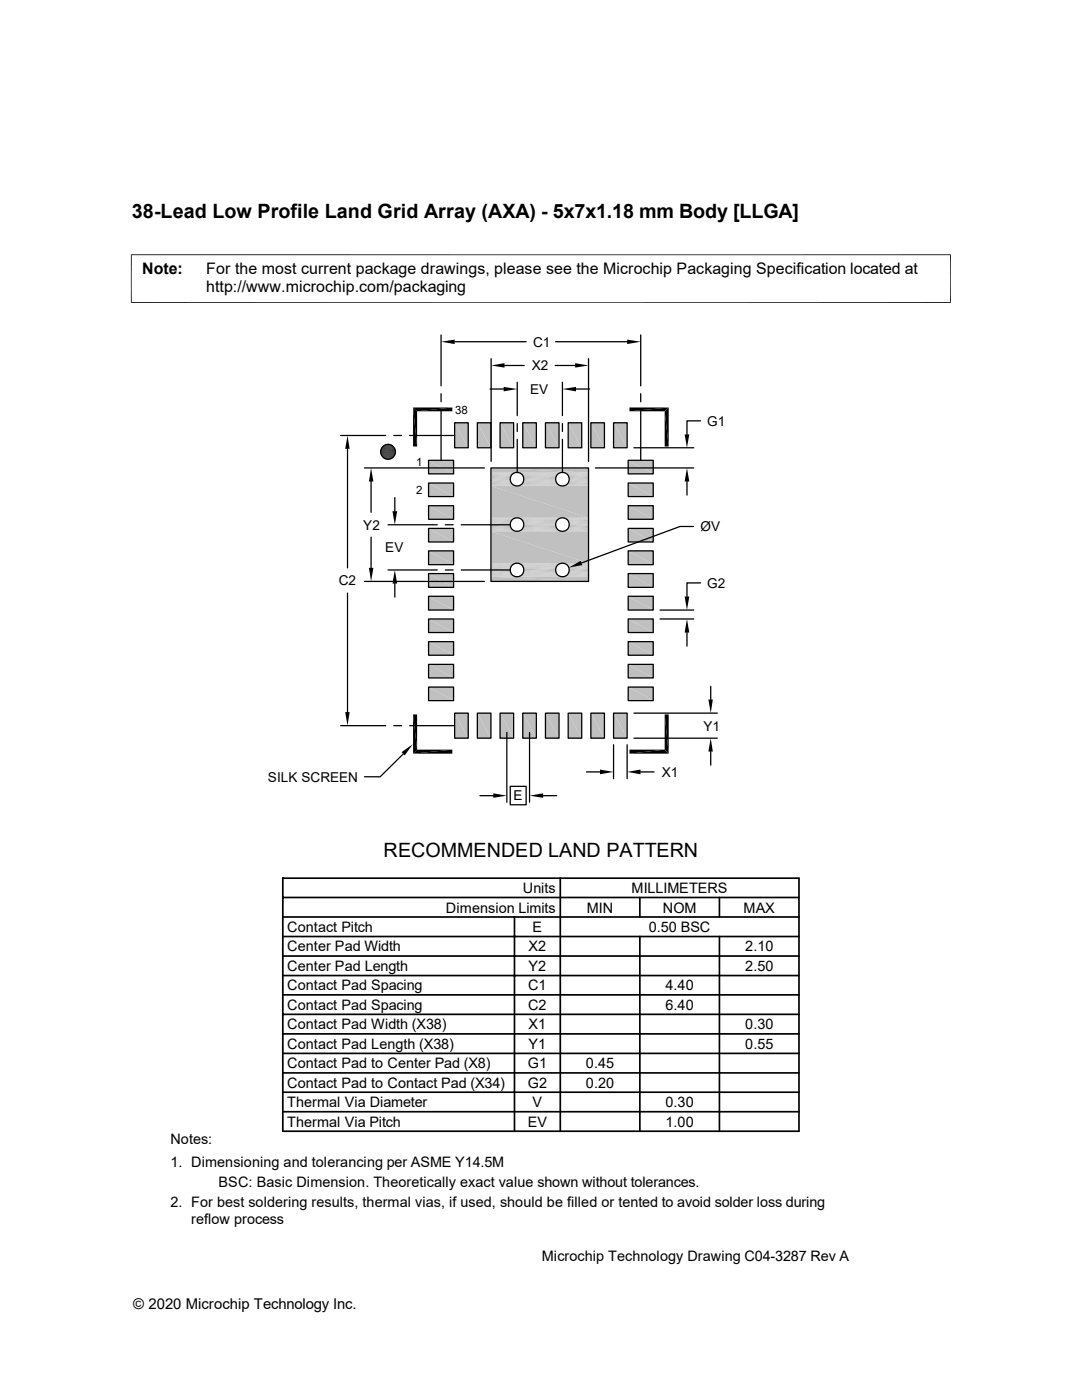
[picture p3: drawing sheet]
<svg xmlns="http://www.w3.org/2000/svg" width="216mm" height="279mm" viewBox="0 0 216 279" stroke-linecap="round" stroke-linejoin="round" font-family="sans-serif">
<g fill="#c0c0c0">
<path d="M122.4 84.4l2.7 5h-2.7z"/>
<path d="M122.4 84.4h2.7v5z"/>
<path d="M117.9 84.4l2.7 5h-2.7z"/>
<path d="M117.9 84.4h2.7v5z"/>
<path d="M113.4 84.4l2.7 5h-2.7z"/>
<path d="M113.4 84.4h2.7v5z"/>
<path d="M108.8 84.4l2.7 5h-2.7z"/>
<path d="M108.8 84.4h2.7v5z"/>
<path d="M104.3 84.4l2.7 5h-2.7z"/>
<path d="M104.3 84.4h2.7v5z"/>
<path d="M99.8 84.4l2.7 5h-2.7z"/>
<path d="M99.8 84.4h2.7v5z"/>
<path d="M95.2 84.4l2.8 5h-2.8z"/>
<path d="M95.2 84.4h2.8v5z"/>
<path d="M90.7 84.4l2.7 5h-2.7z"/>
<path d="M90.7 84.4h2.7v5z"/>
<path d="M125.3 91.9l5 2.7h-5z"/>
<path d="M125.3 91.9h5v2.7z"/>
<path d="M85.5 91.9l5 2.7h-5z"/>
<path d="M85.5 91.9h5v2.7z"/>
<path d="M125.3 96.4l5 2.7h-5z"/>
<path d="M125.3 96.4h5v2.7z"/>
<path d="M85.5 96.4l5 2.7h-5z"/>
<path d="M85.5 96.4h5v2.7z"/>
<path d="M125.3 100.9l5 2.7h-5z"/>
<path d="M125.3 100.9h5v2.7z"/>
<path d="M85.5 100.9l5 2.7h-5z"/>
<path d="M85.5 100.9h5v2.7z"/>
<path d="M125.3 105.5l5 2.7h-5z"/>
<path d="M125.3 105.5h5v2.7z"/>
<path d="M85.5 105.5l5 2.7h-5z"/>
<path d="M85.5 105.5h5v2.7z"/>
<path d="M125.3 109.9l5 2.8h-5z"/>
<path d="M125.3 109.9h5v2.8z"/>
<path d="M85.5 109.9l5 2.8h-5z"/>
<path d="M85.5 109.9h5v2.8z"/>
<path d="M125.3 114.5l5 2.7h-5z"/>
<path d="M125.3 114.5h5v2.7z"/>
<path d="M85.5 114.5l5 2.7h-5z"/>
<path d="M85.5 114.5h5v2.7z"/>
<path d="M125.3 119l5 2.8h-5z"/>
<path d="M125.3 119h5v2.8z"/>
<path d="M85.5 119l5 2.8h-5z"/>
<path d="M85.5 119h5v2.8z"/>
<path d="M125.3 123.5l5 2.7h-5z"/>
<path d="M125.3 123.5h5v2.7z"/>
<path d="M85.5 123.5l5 2.7h-5z"/>
<path d="M85.5 123.5h5v2.7z"/>
<path d="M125.3 128.1l5 2.7h-5z"/>
<path d="M125.3 128.1h5v2.7z"/>
<path d="M85.5 128.1l5 2.7h-5z"/>
<path d="M85.5 128.1h5v2.7z"/>
<path d="M125.3 132.6l5 2.7h-5z"/>
<path d="M125.3 132.6h5v2.7z"/>
<path d="M85.5 132.6l5 2.7h-5z"/>
<path d="M85.5 132.6h5v2.7z"/>
<path d="M125.3 137.1l5 2.7h-5z"/>
<path d="M125.3 137.1h5v2.7z"/>
<path d="M85.5 137.1l5 2.7h-5z"/>
<path d="M85.5 137.1h5v2.7z"/>
<path d="M122.4 142.3l2.7 5h-2.7z"/>
<path d="M122.4 142.3h2.7v5z"/>
<path d="M117.9 142.3l2.7 5h-2.7z"/>
<path d="M117.9 142.3h2.7v5z"/>
<path d="M113.4 142.3l2.7 5h-2.7z"/>
<path d="M113.4 142.3h2.7v5z"/>
<path d="M108.8 142.3l2.7 5h-2.7z"/>
<path d="M108.8 142.3h2.7v5z"/>
<path d="M104.3 142.3l2.7 5h-2.7z"/>
<path d="M104.3 142.3h2.7v5z"/>
<path d="M99.8 142.3l2.7 5h-2.7z"/>
<path d="M99.8 142.3h2.7v5z"/>
<path d="M95.2 142.3l2.8 5h-2.8z"/>
<path d="M95.2 142.3h2.8v5z"/>
<path d="M90.7 142.3l2.7 5h-2.7z"/>
<path d="M90.7 142.3h2.7v5z"/>
<path d="M98 93.4l19.4 .9h-19.4z"/>
<path d="M98 93.4h19.4v.9z"/>
</g>
<g fill="none" stroke="#c0c0c0" stroke-width=".2">
<path d="M98 94.3h5.1M98 94.4h4.8M98 94.5h4.6M98 94.7h4.4M98 96.6h4.4M98 96.8h4.6M98 96.9h4.8M98 97h5.1M103.3 94.3h8.8M103.3 97h8.8M103.5 94.4h8.4M103.5 96.9h8.4"/>
<path d="M103.8 94.5h7.8M103.8 96.8h7.8M104 94.7h7.4M104 96.6h7.4M112.4 94.3h5M112.4 97h5M112.6 94.4h4.8M112.6 96.9h4.8M112.9 94.5h4.5M112.9 96.8h4.5M113.1 94.7h4.3M113.1 96.6h4.3"/>
</g>
<g fill="none" stroke="#c0c0c0" stroke-width=".21">
<path d="M98 94.8h4.2M98 95.1h4M98 95.5h3.9M98 96.2h4M98 96.5h4.2M104.2 94.8h7.1M104.2 96.5h7.1M104.4 95.1h6.7M104.4 96.2h6.7M104.5 95.5h6.4M113.2 94.8h4.2M113.2 96.5h4.2"/>
<path d="M113.4 95.1h4M113.4 96.2h4M113.6 95.5h3.8"/>
</g>
<path d="M98 95.3h3.9M98 95.8h3.9M98 96h3.9M104.4 95.3h6.6M104.4 96h6.6M104.5 95.8h6.4M113.5 95.3h3.9M113.5 96h3.9M113.6 95.8h3.8" fill="none" stroke="#c0c0c0" stroke-width=".25"/>
<g fill="#c0c0c0">
<path d="M98 97l19.4 6.3h-19.4z"/>
<path d="M98 97h19.4v6.3z"/>
</g>
<g fill="none" stroke="#c0c0c0" stroke-width=".2">
<path d="M98 103.4h5.1M98 103.5h4.8M98 103.6h4.6M98 103.7h4.4M98 105.7h4.4M98 105.9h4.6M98 106h4.8M98 106h5.1M103.3 103.4h8.8M103.3 106h8.8M103.5 103.5h8.4M103.5 106h8.4"/>
<path d="M103.8 103.6h7.8M103.8 105.9h7.8M104 103.7h7.4M104 105.7h7.4M112.4 103.4h5M112.4 106h5M112.6 103.5h4.8M112.6 106h4.8M112.9 103.6h4.5M112.9 105.9h4.5M113.1 103.7h4.3M113.1 105.7h4.3"/>
</g>
<g fill="none" stroke="#c0c0c0" stroke-width=".21">
<path d="M98 103.9h4.2M98 104.1h4M98 104.3h3.9M98 105.3h4M98 105.5h4.2M104.2 103.9h7.1M104.2 105.5h7.1M104.4 104.1h6.7M104.4 105.3h6.7M104.4 104.3h6.6M113.2 103.9h4.2M113.2 105.5h4.2"/>
<path d="M113.4 104.1h4M113.4 105.3h4M113.5 104.3h3.9"/>
</g>
<path d="M98 104.6h3.9M98 104.8h3.9M98 105.1h3.9M104.4 105.1h6.6M104.5 104.6h6.4M104.5 104.8h6.4M113.5 105.1h3.9M113.6 104.6h3.8M113.6 104.8h3.8" fill="none" stroke="#c0c0c0" stroke-width=".25"/>
<g fill="#c0c0c0">
<path d="M98 106l19.4 6.4h-19.4z"/>
<path d="M98 106h19.4v6.4z"/>
</g>
<g fill="none" stroke="#c0c0c0" stroke-width=".2">
<path d="M98 112.4h5.1M98 112.5h4.8M98 112.6h4.6M98 112.8h4.4M98 112.9h4.2M98 114.8h4.4M98 114.9h4.6M98 115h4.8M98 115.1h5.1M103.3 112.4h8.8M103.3 115.1h8.8M103.5 112.5h8.4"/>
<path d="M103.5 115h8.4M103.8 112.6h7.8M103.8 114.9h7.8M104 112.8h7.4M104 114.8h7.4M104.2 112.9h7.1M112.4 112.4h5M112.4 115.1h5M112.6 112.5h4.8M112.6 115h4.8M112.9 112.6h4.5M112.9 114.9h4.5"/>
<path d="M113.1 112.8h4.3M113.1 114.8h4.3M113.2 112.9h4.2"/>
</g>
<path d="M98 113.2h4M98 113.6h3.9M98 113.9h3.9M98 114.1h3.9M104.4 113.2h6.7M104.4 114.1h6.6M104.5 113.6h6.4M104.5 113.9h6.4M113.4 113.2h4M113.5 114.1h3.9M113.6 113.6h3.8M113.6 113.9h3.8" fill="none" stroke="#c0c0c0" stroke-width=".25"/>
<path d="M98 113.4h3.9M98 114.4h4M98 114.6h4.2M104.2 114.6h7.1M104.4 114.4h6.7M104.4 113.4h6.6M113.2 114.6h4.2M113.4 114.4h4M113.5 113.4h3.9" fill="none" stroke="#c0c0c0" stroke-width=".21"/>
<g fill="#c0c0c0">
<path d="M98 115.1l19.4 .9h-19.4z"/>
<path d="M98 115.1h19.4v.9z"/>
</g>
<g fill="none" stroke="#000" stroke-width=".25">
<path d="M88 66.8v10.2M88 78.6v1.6M90.7 68.2h14.3M97.8 77.6h2.7M98 71.6v20.5M100.7 72.9h3.9M103.2 76.3v6.6M110.8 72.9h4M110.9 68.2h14.2M112.2 76.3v6.6M114.9 77.6h2.7M117.4 71.6v20.5"/>
<path d="M127.8 66.8v10.2M127.8 78.6v1.6M68 86.9h9M69.3 89.6v23.7M72.7 93.4h23.9M74 96.1v6.1M78.6 86.9h1.5M78.8 99.3v2.7M81.7 86.9h9M85.5 96.4h5v2.7h-5zM85.5 91.9h5v2.7h-5zM88 81.7v10.2"/>
<path d="M90.7 84.4h2.7v5h-2.7zM95.2 84.4h2.8v5h-2.8zM98 93.4h19.4v22.6h-19.4zM99.8 84.4h2.7v5h-2.7zM103.2 84.5v1.6M103.2 87.7v6.6M104.3 84.4h2.7v5h-2.7zM108.8 84.4h2.7v5h-2.7zM112.2 84.5v1.6M112.2 87.7v6.6M113.4 84.4h2.7v5h-2.7zM117.9 84.4h2.7v5h-2.7z"/>
<path d="M118.8 93.4h19.6M122.4 84.4h2.7v5h-2.7zM125.3 96.4h5v2.7h-5zM125.3 91.9h5v2.7h-5zM126.5 89.4h11.9M127.8 81.7v10.2M137.1 96.1v2.7M139.8 84h-2.7v2.7M69.3 118.4v23.7M72.7 116h23.9M74 107.2v6.1M77.4 104.7h9.8"/>
<path d="M77.4 113.7h9.8M78.8 116.5v2.7M85.5 119h5v2.8h-5zM85.5 114.5h5v2.7h-5zM85.5 109.9h5v2.8h-5zM85.5 105.5h5v2.7h-5zM85.5 100.9h5v2.7h-5zM88.9 104.7h1.5M88.9 113.7h1.5M92 104.7h9.9M92 113.7h9.9M125.3 119h5v2.8h-5z"/>
<path d="M125.3 114.5h5v2.7h-5zM125.3 109.9h5v2.8h-5zM125.3 105.5h5v2.7h-5zM125.3 100.9h5v2.7h-5zM138.4 105.1h-2.7l-19.7 7.3M139.8 116.3h-2.7v2.7M85.5 137.1h5v2.7h-5zM85.5 132.6h5v2.7h-5zM85.5 128.1h5v2.7h-5zM85.5 123.5h5v2.7h-5zM125.3 137.1h5v2.7h-5zM125.3 132.6h5v2.7h-5z"/>
<path d="M125.3 128.1h5v2.7h-5zM125.3 123.5h5v2.7h-5zM131.7 123.5h6.7M131.7 121.8h6.7M137.1 126.2v2.7M141.8 136.9v2.7M68 144.8h9M78.6 144.8h1.5M80.5 150.5l-4.6 4.5h-3.2M81.7 144.8h9M90.7 142.3h2.7v5h-2.7zM95.2 142.3h2.8v5h-2.8z"/>
<path d="M95.8 158.8h2.6M99.8 142.3h2.7v5h-2.7zM101.1 146.2v13.9M101.8 156.9h3.2v3.7h-3.2zM104.3 142.3h2.7v5h-2.7zM105.7 146.2v13.9M108.4 158.8h2.7M108.8 142.3h2.7v5h-2.7zM113.4 142.3h2.7v5h-2.7zM117 154.1h2.7M117.9 142.3h2.7v5h-2.7zM122.4 142.3h2.7v5h-2.7z"/>
<path d="M122.4 148.6v6.8M125.1 148.6v6.8M126.5 147.3h16.6M126.5 142.3h16.6M127.8 154.1h2.7M141.8 150v2.7"/>
<circle cx="77.4" cy="90.2" r="1.49"/>
<circle cx="103.2" cy="95.6" r="1.36"/>
<circle cx="112.2" cy="95.6" r="1.36"/>
<circle cx="103.2" cy="113.7" r="1.36"/>
<circle cx="103.2" cy="104.7" r="1.36"/>
<circle cx="112.2" cy="104.7" r="1.36"/>
<circle cx="112.2" cy="113.7" r="1.36"/>
</g>
<g fill="none" stroke="#000" stroke-width=".34">
<path d="M56.4 179.1h103M56.4 175.3h103v50.5h-103zM111.8 175.3v50.5M127.7 179.1v3.9M143.6 179.1v3.9M56.4 183h103M56.4 190.8h103M56.4 186.9h103M56.4 194.7h103M56.4 198.5h103M102.7 183v42.8M127.7 186.9v38.9"/>
<path d="M143.6 186.9v38.9M56.4 202.4h103M56.4 206.3h103M56.4 218h103M56.4 210.2h103M56.4 214.1h103M56.4 221.9h103"/>
</g>
<g fill="#000">
<path d="M88 68.2l2.7-.4v.9zM100.5 77.2l2.7 .4-2.7 .5zM98 72.9l2.7-.4v.9zM114.8 72.5l2.6 .4-2.6 .5zM112.2 77.6l2.7-.4v.9zM125.1 67.8l2.7 .4-2.7 .5zM69.3 86.9l.5 2.7h-.9zM74 93.4l.5 2.7h-.9zM76.5 91.3l1.8 .1zM76.5 91.3h1.9zM76.5 89h1.9zM76.6 88.9l1.8 .1z"/>
<path d="M76.6 91.4l1.6 .1zM76.6 91.4h1.7zM76.7 88.9h1.6h-1.7zM76.7 88.9h1.6zM76.7 91.5l1.4 .1zM76.7 91.5h1.5zM76.7 88.9h1.5zM76.8 88.8l1.4 .1zM76.8 91.6h1.1zM76.8 91.6h1.3zM76.8 88.8h1.3zM76.9 88.7l1.2 .1z"/>
<path d="M76.9 91.6l.9 .1zM76.9 91.6h1zM76.9 88.7h1zM77.1 88.7h.8zM77.1 91.7h.5zM77.1 91.7h.7zM77.1 88.7h.7zM77.2 88.6l.6 .1zM77.2 91.7h.4zM77.2 88.6h.4zM82.4 81.3l.8 7.8h-.8zM82.4 81.3l.8 .8v7z"/>
<path d="M83.2 82.1l7.1-.8v.8zM82.4 81.3h7.9l-7.1 .8zM125.6 81.3h7.8l-7.8 .8zM125.6 82.1l7.8-.8-.8 .8zM132.6 82.1l.8 7h-.8zM132.6 82.1l.8-.8v7.8zM137.1 93.4l.4 2.7h-.9zM136.6 86.7h.9l-.4 2.7zM73.6 113.3h.9l-.5 2.7zM78.3 102h.9l-.4 2.7zM78.8 113.7l.4 2.8h-.9zM113.5 113.3l2.4-1.4 .3 .9z"/>
<path d="M136.6 119h.9l-.4 2.8zM137.1 123.5l.4 2.7h-.9zM141.4 139.6h.8l-.4 2.7zM68.9 142.1h.9l-.5 2.7zM80.1 150.1l2.3-1.6-1.6 2.2zM82.4 142.6l.8 7-.8 .8zM82.4 142.6h.8v7zM82.4 150.4l7.9-.8v.8zM82.4 150.4l.8-.8h7.1zM98.4 158.3l2.7 .5-2.7 .4zM105.7 158.8l2.7-.5v.9zM119.7 153.6l2.7 .5-2.7 .4z"/>
<path d="M125.6 149.6h7l-7 .8zM125.6 150.4l7-.8 .8 .8zM125.1 154.1l2.7-.5v.9zM132.6 142.6l.8 7.8-.8-.8zM132.6 142.6h.8v7.8zM141.8 147.3l.4 2.7h-.8z"/>
</g>
<g fill="none" stroke="#000" stroke-width=".2">
<path d="M26.1 50.8h163.6M26.2 50.8v9.7M189.7 50.8v9.7M26.1 60.4h163.6M75.9 90h3.1M75.9 90.1h3.1M75.9 90.2h3.1M75.9 90.4h3.1M75.9 89.8h3M75.9 90.5h3M76 89.7h2.9M76 90.7h2.9"/>
<path d="M76 89.6h2.9M76 90.8h2.9M76.1 89.4h2.7M76.1 90.9h2.7M76.2 89.3h2.5M76.2 91h2.5M76.2 89.2h2.4M76.2 91.2h2.4M76.3 89.1h2.2M76.3 91.3h2.2"/>
</g>
<g font-size="3.9">
<text x="26.3" y="43.5">38-Lead Low Profile Land Grid Array (AXA) - 5x7x1.18 mm Body [LLGA]</text>
<text x="76.5" y="171.1">RECOMMENDED LAND PATTERN</text>
</g>
<g font-size="3.2">
<text x="28.4" y="54.6">Note:</text>
<text x="41.1" y="54.6">For the most current package drawings, please see the Microchip Packaging Specification located at</text>
<text x="41.1" y="58.3">http://www.microchip.com/packaging</text>
</g>
<text font-size="3" x="26.6" y="261.3">© 2020 Microchip Technology Inc.</text>
<g font-size="2.9">
<text x="104.3" y="178.2">Units</text>
<text x="126" y="178.2">MILLIMETERS</text>
<text x="57.3" y="186">Contact Pitch</text>
<text x="89" y="182.1">Dimension Limits</text>
<text x="106.3" y="186">E</text>
<text x="117.1" y="182.1">MIN</text>
<text x="129.5" y="186">0.50 BSC</text>
<text x="132.2" y="182.1">NOM</text>
<text x="148.4" y="182.1">MAX</text>
<text x="57.3" y="189.9">Center Pad Width</text>
<text x="105.5" y="189.9">X2</text>
<text x="148.7" y="189.9">2.10</text>
<text x="57.3" y="197.7">Contact Pad Spacing</text>
<text x="57.3" y="193.8">Center Pad Length</text>
<text x="105.4" y="197.7">C1</text>
<text x="105.5" y="193.8">Y2</text>
<text x="132.8" y="197.7">4.40</text>
<text x="148.7" y="193.8">2.50</text>
<text x="57.3" y="201.5">Contact Pad Spacing</text>
<text x="105.4" y="201.5">C2</text>
<text x="132.8" y="201.5">6.40</text>
<text x="57.3" y="209.3">Contact Pad Length (X38)</text>
<text x="57.3" y="205.4">Contact Pad Width (X38)</text>
<text x="105.5" y="209.3">Y1</text>
<text x="105.5" y="205.4">X1</text>
<text x="148.7" y="209.3">0.55</text>
<text x="148.7" y="205.4">0.30</text>
<text x="57.3" y="213.2">Contact Pad to Center Pad (X8)</text>
<text x="105.3" y="213.2">G1</text>
<text x="116.9" y="213.2">0.45</text>
<text x="57.3" y="217.1">Contact Pad to Contact Pad (X34)</text>
<text x="57.3" y="221">Thermal Via Diameter</text>
<text x="105.3" y="217.1">G2</text>
<text x="106.3" y="221">V</text>
<text x="116.9" y="217.1">0.20</text>
<text x="132.8" y="221">0.30</text>
<text x="57.3" y="224.8">Thermal Via Pitch</text>
<text x="105.3" y="224.8">EV</text>
<text x="132.8" y="224.8">1.00</text>
<text x="34" y="232.9">1. Dimensioning and tolerancing per ASME Y14.5M</text>
<text x="34" y="228.3">Notes:</text>
<text x="43.6" y="236.9">BSC: Basic Dimension. Theoretically exact value shown without tolerances.</text>
<text x="34" y="240.9">2. For best soldering results, thermal vias, if used, should be filled or tented to avoid solder loss during</text>
<text x="38.1" y="244.3">reflow process</text>
<text x="108.1" y="251.6">Microchip Technology Drawing C04-3287 Rev A</text>
</g>
<g font-size="2.7">
<text x="106.4" y="69.2">C1</text>
<text x="106.1" y="73.9">X2</text>
<text x="105.8" y="78.6">EV</text>
<text x="141.1" y="84.9">G1</text>
<text x="72.5" y="105.7">Y2</text>
<text x="139.8" y="106">ØV</text>
<text x="76.9" y="110.2">EV</text>
<text x="67.6" y="116.8">C2</text>
<text x="141.1" y="117.3">G2</text>
<text x="140.4" y="145.8">Y1</text>
<text x="53.5" y="156">SILK SCREEN</text>
<text x="132" y="155">X1</text>
<text x="102.4" y="159.7">E</text>
</g>
<g font-size="2.3">
<text x="90.8" y="82.6">38</text>
<text x="83.1" y="93">1</text>
<text x="83.1" y="98.6">2</text>
</g>
</svg>
